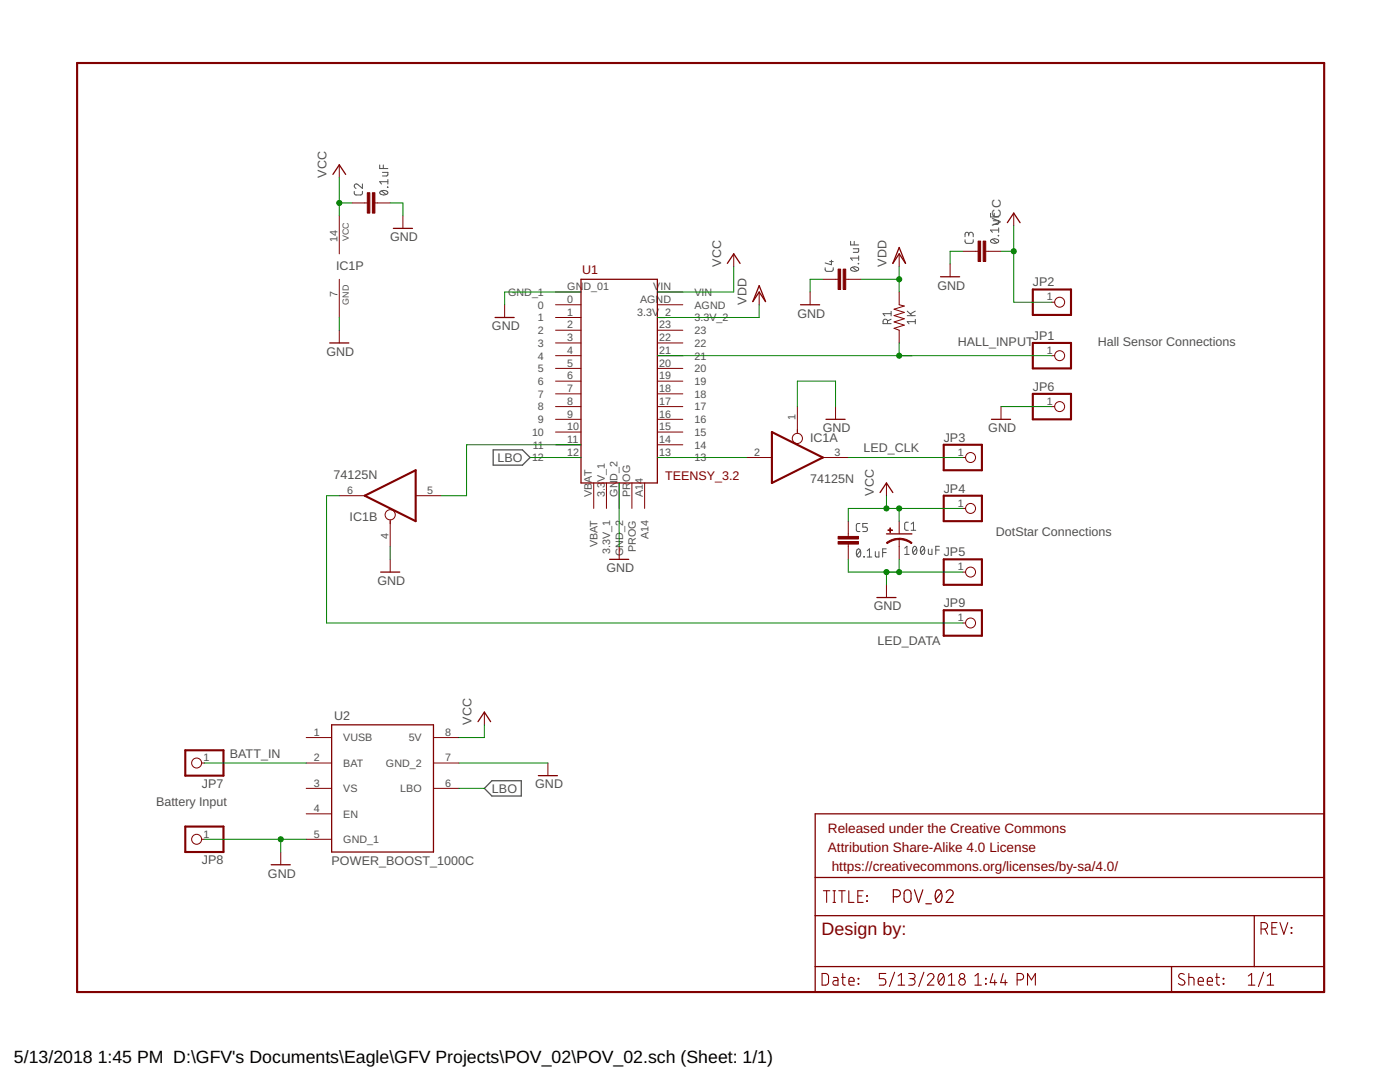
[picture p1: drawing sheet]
<svg xmlns="http://www.w3.org/2000/svg" width="279mm" height="216mm" viewBox="0 0 279 216" stroke-linecap="round" stroke-linejoin="round" font-family="sans-serif">
<g fill="none" stroke="#505050" stroke-width=".2">
<path d="M70.7 38.2v.5l.4 .2h1l.2-.2v-.5M72.3 36.7v.9l-.9-.8a.44 .44 0 0 0-.7 .2 .44 .44 0 0 0 .4 .6M75.8 32.9v.7h1.6M75.9 38.2a1.02 1.02 0 0 1 1.5 .3 .97 .97 0 0 1-1.6 0zM76.1 38.1l.9 .7M76.3 34.4h1.1v.5l-.2 .2h-.9M76.5 32.9v.7M77.3 37.3l.1 .1zM77.4 35.8v.9M77.4 36.3h-1.6l.3 .4M164.7 53.4v.5l.3 .2h1.1l.2-.2v-.5M165.6 52.2h.7"/>
<path d="M165.9 51.9v.9l-1.2-.3M169.8 48.2v.7h1.6M169.9 53.4a1.02 1.02 0 0 1 1.5 .3 .93 .93 0 0 1-1.6 0zM170.1 53.3l.9 .7M170.3 49.6h1.1l-.2 .7-.9 .1M170.5 48.2v.7M171.3 52.6h.1zM171.4 51.1v.8M171.4 51.5h-1.6l.3 .4M192.6 47.8l.1 .7 .3 .1 1-.1 .2-.2v-.5M193.3 46.8a.44 .44 0 0 1 .5-.5 .44 .44 0 0 1 .4 .5v.4M193.3 47.1v-.4a.37 .37 0 0 0-.3-.4 .37 .37 0 0 0-.4 .4v.5"/>
<path d="M197.7 42.6v.7h1.6M197.8 47.9a1.02 1.02 0 0 1 1.5 .2 .95 .95 0 0 1-1.6 0zM198.1 47.7l.8 .8M198.2 44h1.1v.6l-.2 .1-.9 .1M198.4 42.6v.7M199.2 47l.1 .1zM199.3 45.5v.9M199.3 45.9h-1.6l.4 .5M177.1 64.6v-.5a.44 .44 0 0 0-.4-.4 .44 .44 0 0 0-.5 .4v.5h1.6M177.8 63.7l-.7 .4M177.8 62.6h-1.6l.4 .4M177.8 62.1v.9"/>
<path d="M181.1 63h1.6M181.1 62.1l.9 .9M182.7 64.2h-1.6l.3 .4M182.7 63.7v.9M182.7 62.1l-1 .5M171.1 109.6l.2-.1a.97 .97 0 0 1 0 1.6 1 1 0 0 1-.2-1.5zM171.6 104.5h-.5l-.2 .3v1.1l.2 .1 .5 .1M171.7 109.9l-.7 .9M172.4 111.1h.1zM173.1 111.1h.9M173.1 109.9l.4-.4v1.6M173.1 104.5h-.9v.7h.5a.45 .45 0 0 1 .4 .4 .45 .45 0 0 1-.4 .5h-.5"/>
<path d="M174.7 110.1v.9l.2 .1h.5v-1M176.1 110.3h.8M176.9 109.5h-.8v1.6M180.6 109.4l.4-.4v1.6M180.6 110.6h.8M181.3 104.2h-.5l-.2 .4v1l.2 .2h.5M181.8 105.8h1M181.8 104.6l.5-.4v1.6M182.3 109.1l.3-.1a.97 .97 0 0 1 0 1.6 1 1 0 0 1-.3-1.5zM182.9 109.4l-.7 .9M183.9 109.1l.2-.1a.97 .97 0 0 1 0 1.6 1 1 0 0 1-.2-1.5zM184.5 109.4l-.7 .9"/>
<path d="M185.3 109.6v.9l.2 .1h.5v-1M186.8 109.7h.7M187.5 109h-.7v1.6"/>
</g>
<path d="M98.4 89.8h5.9l1.5 1.5-1.5 1.5h-5.9zM98.2 155.8h5.8v3h-5.8l-1.5-1.5z" fill="none" stroke="#505050" stroke-width=".25"/>
<g fill="none" stroke="#800000" stroke-width=".25">
<path d="M66.4 34.8l1.3-1.9 1.3 1.9M78.5 45.6h3.8M116 55.7h15.2v40.7h-15.2zM145.2 52.6l1.2-1.9 1.3 1.9M151.5 57l1.3 3.2-1.3-1.9-1.3 1.9zM179.5 49.4l1.2 3.2-1.2-1.9-1.3 1.9zM187.7 55.2h3.8M201 44.4l1.3-1.9 1.3 1.9M65.8 68.4h3.8M98.8 63.4h3.8M159.8 60.8h3.8M164.8 83.7h3.9"/>
<path d="M175.6 98.3l1.3-1.9 1.3 1.9M197.9 83.7h3.8M76 114.2h3.8M121.7 111.6h3.8M175 119.2h3.8M176.9 106.5h5.1M66.2 144.6h20.3v25.4h-20.3zM95.4 144l1.3-1.9 1.2 1.9M107.4 154.8h3.9M54.1 172.6h3.8M162.7 162.4h101.6v35.6h-101.6zM162.7 175.1h101.6"/>
<path d="M162.7 182.7h101.6M162.7 192.9h101.6M233.8 192.9v5.1M250.3 182.7v10.2"/>
</g>
<g fill="none" stroke="#800000" stroke-width=".2">
<path d="M67.7 32.9v2.5M67.7 43v7.7M67.7 55.7v7.7M70.3 40.5h3M74.8 40.5h3.1M80.4 43v2.6M110.9 58.3h5.1M131.2 58.3h5.1M146.4 50.7v2.5M151.5 58.3v2.5M161.7 58.3v2.5M164.2 55.7h3.1"/>
<path d="M168.8 55.7h3M179.5 58.3v2.5l1 .3-2.1 .6 2.1 .6-2.1 .7 2.1 .6-2.1 .6 2.1 .7-2.1 .6 1.1 .4v2.5M179.5 50.7v2.5M189.6 52.7v2.5M192.2 50.1h3M196.7 50.1h3.1M202.3 42.5v2.6M67.7 65.9v2.5M100.7 60.8v2.6M110.9 60.8h5.1M110.9 63.4h5.1M110.9 65.9h5.1"/>
<path d="M110.9 68.4h5.1M110.9 71h5.1M110.9 73.5h5.1M110.9 76.1h5.1M110.9 78.6h5.1M131.2 60.8h5.1M131.2 63.4h5.1M131.2 65.9h5.1M131.2 68.4h5.1M131.2 71h5.1M131.2 73.5h5.1M131.2 76.1h5.1"/>
<path d="M131.2 78.6h5.1M209.9 71h.6M209.9 60.3h.6M67.7 98.9h5.1M83 98.9h5M110.9 81.1h5.1M110.9 83.7h5.1M110.9 86.2h5.1M110.9 88.8h5.1M110.9 91.3h5.1M118.5 96.4v5.1M121 96.4v5.1"/>
<path d="M123.6 96.4v5.1M126.1 96.4v5.1M128.7 96.4v5.1M131.2 81.1h5.1M131.2 83.7h5.1M131.2 86.2h5.1M131.2 88.8h5.1M131.2 91.3h5.1M149 91.3h5.1M159.1 81.1v5.4M164.2 91.3h5.1M166.8 81.1v2.6"/>
<path d="M176.9 96.4v2.5M192.2 91.3h.5M199.8 81.1v2.6M209.9 81.1h.6M77.9 103.7v5.4M77.9 111.6v2.6M123.6 109.1v2.5M169.3 104v3M169.3 108.6v3M176.9 116.7v2.5M179.5 104v2.5M179.5 107.5v4.1"/>
<path d="M192.2 101.5h.5M192.2 114.2h.5M192.2 124.3h.5M40.2 152.3h.6M61.1 152.3h5.1M61.1 147.2h5.1M61.1 157.3h5.1M86.5 152.3h5.1M86.5 147.2h5.1M86.5 157.3h5.1M96.7 142.1v2.5M109.3 152.3v2.5"/>
<path d="M40.2 167.5h.6M56 170v2.6M61.1 167.5h5.1M61.1 162.4h5.1"/>
<circle cx="211.5" cy="60.3" r=".99"/>
<circle cx="211.5" cy="71" r=".99"/>
<circle cx="159.1" cy="87.5" r="1.02"/>
<circle cx="193.7" cy="91.3" r=".99"/>
<circle cx="211.5" cy="81.1" r=".99"/>
<circle cx="77.9" cy="102.7" r="1.02"/>
<circle cx="193.7" cy="101.5" r=".99"/>
<circle cx="193.7" cy="114.2" r=".99"/>
<circle cx="193.7" cy="124.3" r=".99"/>
<circle cx="39.2" cy="152.3" r=".99"/>
<circle cx="39.2" cy="167.5" r=".99"/>
</g>
<path d="M15.4 12.6h248.9v185.4h-248.9zM206.1 57.8h7.6v5h-7.6zM206.1 68.4h7.6v5.1h-7.6zM206.1 78.6h7.6v5.1h-7.6zM72.8 98.9l10.2-5.1v10.2zM154.1 86.2l10.1 5.1-10.1 5.1zM188.3 88.8h7.7v5h-7.7zM188.3 98.9h7.7v5.1h-7.7zM188.3 111.6h7.7v5.1h-7.7zM188.3 121.8h7.7v5.1h-7.7zM37 149.7h7.6v5.1h-7.6zM37 164.9h7.6v5.1h-7.6z" fill="none" stroke="#800000" stroke-width=".42"/>
<g fill="#800000" stroke="#800000" stroke-width=".2">
<path d="M74.3 38.5h.5v4h-.5z"/>
<path d="M73.3 38.5h.5v4h-.5z"/>
<path d="M168.3 53.7h.5v4.1h-.5z"/>
<path d="M167.3 53.7h.5v4.1h-.5z"/>
<path d="M177.2 105.7h.9v.2h-.9z"/>
<path d="M177.6 105.3h.1v.9h-.1z"/>
<path d="M167.3 108.1h4v.5h-4z"/>
<path d="M167.3 107h4v.5h-4z"/>
<path d="M196.2 48.1h.5v4.1h-.5z"/>
<path d="M195.2 48.1h.5v4.1h-.5z"/>
</g>
<g fill="#800000" stroke="#800000" stroke-width=".2">
<path d="M179.5 107.4h.2a3.9 3.9 0 0 1 2.3 .9l-.1 .2-.9-.5-1.5-.3z" fill-rule="evenodd"/>
<path d="M176.9 108.3l1.2-.7 1.4-.2v.3l-1.1 .1-1.3 .7z" fill-rule="evenodd"/>
</g>
<g fill="none" stroke="#800000" stroke-width=".21">
<path d="M164.3 177.7h1.3M165 177.7v2.4M166.2 177.7h.6M166.5 177.7v2.4M167.4 177.7h1.3M168 177.7v2.4M169.4 177.7v2.4h1M171.2 178.8h.8M172.3 177.7h-1.1v2.4h1.1M173 178.7l.1 .1zM173 179.7l.1 .2zM164.1 194.2l.8 .1 .4 .4v1.4l-.4 .5h-.8z"/>
<path d="M166.2 180.1h.6M166.3 195l.7 .1 .2 .2v1.3h-.5a.46 .46 0 0 1-.5-.5 .46 .46 0 0 1 .5-.4h.5M167.9 195h.8M168.2 194.2v2.1l.5 .3M169.4 195.8h1.1a.55 .55 0 0 0-.4-.8 .55 .55 0 0 0-.7 .5l.1 1 1 .1M171.3 195.2l.1 .1zM171.3 196.3l.1 .1zM176.8 194.2h-1.3v1.1h.8a.66 .66 0 0 1 .5 .6 .66 .66 0 0 1-.5 .7h-.8M178.5 194l-1 2.8M179.2 196.6h1.4M179.2 194.8l.7-.6v2.4M181.3 194.2h.8a.52 .52 0 0 1 .5 .6 .52 .52 0 0 1-.5 .5h-.5"/>
<path d="M182 195.3a.65 .65 0 0 1 .6 .6 .65 .65 0 0 1-.6 .7h-.7M184.4 194l-1.1 2.8M185.1 194.8a.65 .65 0 0 1 .9-.5 .65 .65 0 0 1 .2 1l-1.1 1.3h1.3M187.6 194.3a.65 .65 0 0 1 .7 .1 .65 .65 0 0 1 .1 .7 .99 .99 0 0 1-.7 1.5 1.59 1.59 0 0 1-.1-2.3zM188.3 194.8l-1 1.3M189.3 196.6h1.3M189.3 194.8l.6-.6v2.4M194.6 196.6h1.3M194.6 194.8l.6-.6v2.4M196.7 196.3l.1 .1zM196.7 195.2l.1 .1zM198.1 194.2l-.5 1.9h1.3"/>
<path d="M198.5 195.5v1.1M200.2 194.2l-.5 1.9h1.3M200.6 195.5v1.1M203 195.5h.6a.65 .65 0 0 0 .7-.6 .65 .65 0 0 0-.7-.7h-.6v2.4M205.1 196.6v-2.4l.7 1.3 .8-1.3v2.4M236.3 194.4a.58 .58 0 0 0-.8-.1 .58 .58 0 0 0 0 .9l.7 .4a.58 .58 0 0 1 .1 .9 .58 .58 0 0 1-.9-.1l-.2-.1M237.3 195l.9 .1 .1 .3v1.2M237.3 194.2v2.4M239.1 195.8h1.1a.55 .55 0 0 0-.4-.8 .55 .55 0 0 0-.7 .5l.1 1 1 .1M240.9 195.8h1.1a.55 .55 0 0 0-.4-.8 .55 .55 0 0 0-.7 .5l.1 1 1 .1M242.6 195h.8M242.8 194.2v2l.2 .3 .4 .1"/>
<path d="M244.1 196.3l.1 .1zM244.1 195.2l.1 .1zM249.1 196.6h1.3M249.1 194.8l.7-.6v2.4M251.7 185.4h.6a.65 .65 0 0 0 .7-.7 .65 .65 0 0 0-.7-.6h-.6v2.3M252.2 194l-1.1 2.8M252.5 185.4l.5 1M252.9 196.6h1.3M252.9 194.8l.7-.6v2.4M253.8 185.1h.8M254.9 184.1h-1.1v2.3h1.1M255.4 184.1l.8 2.3 .8-2.3"/>
<path d="M257.7 185.1l.1 .1zM257.7 186.1l.1 .1z"/>
<circle cx="192" cy="194.8" r=".52"/>
<circle cx="192" cy="195.9" r=".64"/>
</g>
<path d="M178.3 178.9h.7a.7 .7 0 0 0 .7-.7 .7 .7 0 0 0-.7-.7h-.7v2.6M180.7 177.7l.4-.2 .6 .3 .1 1.6a.7 .7 0 0 1-.7 .7 .7 .7 0 0 1-.7-.7v-1.4zM182.5 177.5l.8 2.6 .9-2.6M186.9 177.8a.58 .58 0 0 1 .7-.2 .58 .58 0 0 1 .3 .6 1.45 1.45 0 0 1-.6 1.9 1.52 1.52 0 0 1-.4-2.3zM187.9 178.1l-1.1 1.4M188.8 178.1a.69 .69 0 0 1 1-.5 .69 .69 0 0 1 .2 1.1l-1.2 1.4h1.4M184.8 180.3h1.1" fill="none" stroke="#800000" stroke-width=".23"/>
<g fill="none" stroke="#008000" stroke-width=".2">
<path d="M67.7 35.4v7.6M67.7 40.5h2.6M77.9 40.5h2.5v2.5M116 58.3h-15.3v2.5M146.4 53.2v5.1h-15.2M164.2 55.7h-2.5v2.6M171.8 55.7h7.7M179.5 53.2v5.1M192.2 50.1h-2.6v2.6M199.8 50.1h2.5M202.3 45.1v15.2h7.6M67.7 63.4v2.5"/>
<path d="M131.2 71h78.7M151.5 60.8v2.6h-20.3M179.5 68.4v2.6M67.7 98.9h-2.5v25.4h127M105.8 91.3h10.2M116 88.8h-22.9v10.1h-5.1M123.6 96.4v12.7M131.2 91.3h17.8M159.1 81.1v-5h7.7v5M169.3 91.3h22.9M176.9 98.9v2.6M199.8 81.1h10.1"/>
<path d="M77.9 109.1v2.5M169.3 111.6v2.6h22.9M176.9 114.2v2.5M179.5 101.5v2.5M179.5 111.6v2.6M192.2 101.5h-22.9v2.5M40.8 152.3h20.3M91.6 152.3h17.7M91.6 157.3h5.1M96.7 144.6v2.6h-5.1M40.8 167.5h20.3M56 167.5v2.5"/>
</g>
<g fill="#008000" stroke="#008000" stroke-width=".2">
<circle cx="176.9" cy="101.5" r=".51"/>
<circle cx="179.5" cy="101.5" r=".51"/>
<circle cx="202.3" cy="50.1" r=".51"/>
<circle cx="67.7" cy="40.5" r=".51"/>
<circle cx="179.5" cy="71" r=".51"/>
<circle cx="179.5" cy="114.2" r=".51"/>
<circle cx="176.9" cy="114.2" r=".51"/>
<circle cx="56" cy="167.5" r=".51"/>
<circle cx="179.5" cy="55.7" r=".51"/>
</g>
<text font-size="3.6" fill="#800000" x="164" y="186.5">Design by:</text>
<g font-size="3.5">
<text x="2.8" y="212.1">5/13/2018</text>
<text x="19.5" y="212.1">1:45 PM D:\GFV's Documents\Eagle\GFV Projects\POV_02\POV_02.sch (Sheet: 1/1)</text>
</g>
<g font-size="2.7" fill="#800000">
<text x="165.2" y="166.2">Released under the Creative Commons</text>
<text x="165.2" y="170">Attribution Share-Alike 4.0 License</text>
<text x="166" y="173.8">https://creativecommons.org/licenses/by-sa/4.0/</text>
</g>
<g font-size="2.5" fill="#505050">
<text x="65.2" y="35.4" transform="rotate(-90 65.2 35.4)">VCC</text>
<text x="199.8" y="45.1" transform="rotate(-90 199.8 45.1)">VCC</text>
<text x="67.1" y="53.8">IC1P</text>
<text x="77.9" y="48.1">GND</text>
<text x="143.9" y="53.2" transform="rotate(-90 143.9 53.2)">VCC</text>
<text x="176.9" y="53.2" transform="rotate(-90 176.9 53.2)">VDD</text>
<text x="187.1" y="57.8">GND</text>
<text x="206.1" y="57.1">JP2</text>
<text x="98.2" y="65.9">GND</text>
<text x="149" y="60.8" transform="rotate(-90 149 60.8)">VDD</text>
<text x="159.1" y="63.4">GND</text>
<text x="65.2" y="71">GND</text>
<text x="191.1" y="68.9">HALL_INPUT</text>
<text x="206.1" y="67.8">JP1</text>
<text x="219.1" y="68.9">Hall Sensor Connections</text>
<text x="206.1" y="78">JP6</text>
<text x="161.7" y="88.1">IC1A</text>
<text x="164.2" y="86.2">GND</text>
<text x="188.3" y="88.1">JP3</text>
<text x="197.2" y="86.2">GND</text>
<text x="66.5" y="95.6">74125N</text>
<text x="99.3" y="92.2">LBO</text>
<text x="172.3" y="90.3">LED_CLK</text>
<text x="161.7" y="96.4">74125N</text>
<text x="174.4" y="98.9" transform="rotate(-90 174.4 98.9)">VCC</text>
<text x="188.3" y="98.3">JP4</text>
<text x="69.8" y="103.9">IC1B</text>
<text x="198.8" y="107">DotStar Connections</text>
<text x="188.3" y="111">JP5</text>
<text x="75.3" y="116.7">GND</text>
<text x="121" y="114.1">GND</text>
<text x="174.4" y="121.8">GND</text>
<text x="188.3" y="121.1">JP9</text>
<text x="175.1" y="128.6">LED_DATA</text>
<text x="66.7" y="143.6">U2</text>
<text x="94.1" y="144.6" transform="rotate(-90 94.1 144.6)">VCC</text>
<text x="45.9" y="151.2">BATT_IN</text>
<text x="31.1" y="160.9">Battery Input</text>
<text x="40.3" y="157.2">JP7</text>
<text x="98.2" y="158.2">LBO</text>
<text x="106.8" y="157.3">GND</text>
<text x="40.3" y="172.4">JP8</text>
<text x="66.2" y="172.6">POWER_BOOST_1000C</text>
<text x="53.5" y="175.1">GND</text>
</g>
<g font-size="2.5" fill="#800000">
<text x="116.2" y="54.7">U1</text>
<text x="132.7" y="95.9">TEENSY_3.2</text>
</g>
<g font-size="2.1" fill="#505050">
<text x="67.4" y="48.3" transform="rotate(-90 67.4 48.3)">14</text>
<text x="67.4" y="59.3" transform="rotate(-90 67.4 59.3)">7</text>
<text x="101.4" y="59">GND_1</text>
<text x="113.2" y="57.9">GN</text>
<text x="116.4" y="57.9">D_01</text>
<text x="130.4" y="57.9">V</text>
<text x="131.8" y="57.9">IN</text>
<text x="138.6" y="59">VIN</text>
<text x="208.9" y="60">1</text>
<text x="107.4" y="61.6">0</text>
<text x="107.4" y="64.1">1</text>
<text x="113.2" y="60.5">0</text>
<text x="113.2" y="63">1</text>
<text x="113.2" y="65.5">2</text>
<text x="127.2" y="63">3.3V</text>
<text x="127.8" y="60.5">AGND</text>
<text x="131.6" y="65.5">23</text>
<text x="131.6" y="63">_2</text>
<text x="138.6" y="64.1">3.3V_2</text>
<text x="138.6" y="61.6">AGND</text>
<text x="107.4" y="66.7">2</text>
<text x="107.4" y="69.2">3</text>
<text x="107.4" y="71.7">4</text>
<text x="113.2" y="68.1">3</text>
<text x="113.2" y="70.6">4</text>
<text x="131.6" y="70.6">21</text>
<text x="131.6" y="68.1">22</text>
<text x="138.6" y="71.7">21</text>
<text x="138.6" y="69.2">22</text>
<text x="138.6" y="66.7">23</text>
<text x="208.9" y="70.6">1</text>
<text x="107.4" y="74.3">5</text>
<text x="107.4" y="76.8">6</text>
<text x="113.2" y="73.2">5</text>
<text x="113.2" y="75.7">6</text>
<text x="131.6" y="75.7">19</text>
<text x="131.6" y="73.2">20</text>
<text x="138.6" y="76.8">19</text>
<text x="138.6" y="74.3">20</text>
<text x="107.4" y="79.4">7</text>
<text x="107.4" y="81.9">8</text>
<text x="113.2" y="78.2">7</text>
<text x="113.2" y="80.8">8</text>
<text x="113.2" y="83.3">9</text>
<text x="131.6" y="83.3">16</text>
<text x="131.6" y="80.8">17</text>
<text x="131.6" y="78.2">18</text>
<text x="138.6" y="81.9">17</text>
<text x="138.6" y="79.4">18</text>
<text x="158.8" y="83.9" transform="rotate(-90 158.8 83.9)">1</text>
<text x="208.9" y="80.8">1</text>
<text x="106.2" y="87">10</text>
<text x="106.3" y="89.5">11</text>
<text x="107.4" y="84.4">9</text>
<text x="113.2" y="85.9">10</text>
<text x="113.2" y="88.4">11</text>
<text x="131.6" y="88.4">14</text>
<text x="131.6" y="85.9">15</text>
<text x="138.6" y="89.5">14</text>
<text x="138.6" y="87">15</text>
<text x="138.6" y="84.4">16</text>
<text x="106.2" y="92.1">12</text>
<text x="113.2" y="90.9">12</text>
<text x="123.2" y="95.9" transform="rotate(-90 123.2 95.9)">D_2</text>
<text x="131.6" y="90.9">13</text>
<text x="138.6" y="92.1">13</text>
<text x="150.5" y="90.9">2</text>
<text x="166.5" y="90.9">3</text>
<text x="191.2" y="90.9">1</text>
<text x="69.3" y="98.6">6</text>
<text x="85.3" y="98.6">5</text>
<text x="118.1" y="99.1" transform="rotate(-90 118.1 99.1)">VB</text>
<text x="118.1" y="96.3" transform="rotate(-90 118.1 96.3)">AT</text>
<text x="120.7" y="99.1" transform="rotate(-90 120.7 99.1)">3.3</text>
<text x="120.7" y="96.2" transform="rotate(-90 120.7 96.2)">V_1</text>
<text x="123.2" y="99.1" transform="rotate(-90 123.2 99.1)">GN</text>
<text x="125.8" y="99.1" transform="rotate(-90 125.8 99.1)">PR</text>
<text x="125.8" y="96.2" transform="rotate(-90 125.8 96.2)">OG</text>
<text x="128.3" y="99.1" transform="rotate(-90 128.3 99.1)">A14</text>
<text x="191.2" y="101.1">1</text>
<text x="77.5" y="107.5" transform="rotate(-90 77.5 107.5)">4</text>
<text x="129.4" y="107.6" transform="rotate(-90 129.4 107.6)">A14</text>
<text x="119.3" y="109.2" transform="rotate(-90 119.3 109.2)">VBAT</text>
<text x="121.8" y="110.5" transform="rotate(-90 121.8 110.5)">3.3V_1</text>
<text x="124.3" y="110.9" transform="rotate(-90 124.3 110.9)">GND_2</text>
<text x="126.9" y="110.1" transform="rotate(-90 126.9 110.1)">PROG</text>
<text x="191.2" y="113.8">1</text>
<text x="191.2" y="124">1</text>
<text x="62.7" y="146.8">1</text>
<text x="68.5" y="147.9">VUSB</text>
<text x="81.6" y="147.9">5V</text>
<text x="88.8" y="146.8">8</text>
<text x="40.6" y="151.9">1</text>
<text x="62.7" y="151.9">2</text>
<text x="68.5" y="153">BAT</text>
<text x="77" y="153">GND_2</text>
<text x="88.8" y="151.9">7</text>
<text x="62.7" y="157">3</text>
<text x="68.5" y="158.1">VS</text>
<text x="79.9" y="158.1">LBO</text>
<text x="88.8" y="157">6</text>
<text x="40.6" y="167.1">1</text>
<text x="62.7" y="162">4</text>
<text x="62.7" y="167.1">5</text>
<text x="68.5" y="163.2">EN</text>
<text x="68.5" y="168.2">GND_1</text>
</g>
<g font-size="1.8" fill="#505050">
<text x="69.6" y="48.1" transform="rotate(-90 69.6 48.1)">VCC</text>
<text x="69.6" y="60.8" transform="rotate(-90 69.6 60.8)">GND</text>
</g>
</svg>
